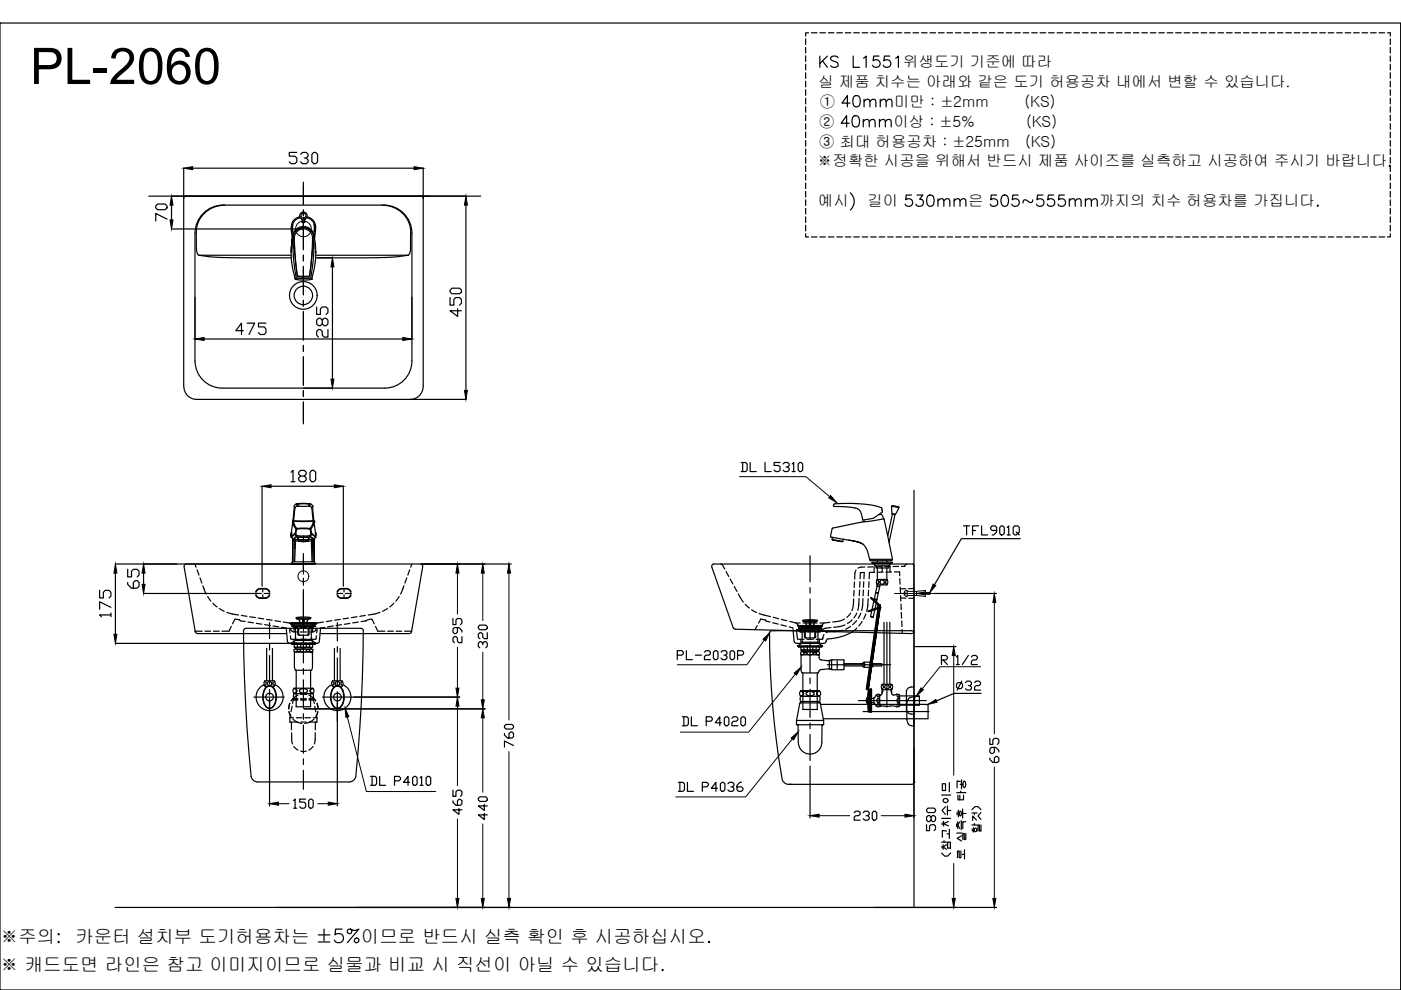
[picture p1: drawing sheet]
<svg xmlns="http://www.w3.org/2000/svg" width="297mm" height="210mm" viewBox="0 0 297 210" stroke-linecap="round" stroke-linejoin="round" font-family="sans-serif">
<!-- layer: 0 -->
<g fill="none" stroke="#000" stroke-width=".25">
<path d="M157.1 98.1h1l.3 .3v1.3l-.3 .3h-1M157.5 98.1v1.9M159 98.1v1.9h1.3M162.2 98.1v1.9h1.3M165.4 98.1h-1.3v.6h1l.3 .3v.7l-.3 .3h-.7l-.3-.3M166 98.4l.3-.3h.7l.3 .3v.3l-.3 .3h-.3M167 99l.3 .3v.4l-.3 .3h-.7l-.3-.3M168 98.4l.3-.3v1.9M168 100h.6M169.2 98.4l.3-.3h.4l.3 .3v1.3l-.3 .3h-.4l-.3-.3zM89.4 119.6h19M193.8 104v88.4"/>
<path d="M62.4 136.5h.7M62.4 136.4h.7M63.7 136.5h1.2M63.7 136.4h1.2M65.5 136.5h.8M65.5 136.4h.8M66.3 132.9v.1M87.3 133.8l-.1 .2M168.4 136l.2 .3 .3 .1M175.2 136l-.1 .2-.4 .2M187 120.2v1.1M193.9 137.1h8.8"/>
<path d="M198.1 125.8h13.2M57.1 147.9v23M61.6 151.5l-.1 .7M61.7 153.1h1.5M61.8 155.4a4.2 4.2 0 0 0 .2 2.3M61.9 149.7l-.2 1.2M62.2 148.4h.9M62.2 148.4l-.2 .7M62.2 152.2h-.8v.9l.4 .1v1.5M62.3 158.3l.9 .7M62.3 147.1v1.1h.8M62.8 152.2h1.2"/>
<path d="M63.1 148.2h-.6l-.3 .2M63.7 148.2h1.2M63.7 148.4h1.2M63.8 159.3h1.1M63.8 153.1h1.1M64.5 150.3h38.3M64.6 152.2h1.2M65.5 148.2h.7l.3 .2M65.5 148.4h1M65.6 153.1h1.4M66.3 147.1l.2 .4-.2 .7h-.8M66.4 158.3l-.9 .7"/>
<path d="M66.4 152.2h.8M66.5 148.4l.1 .8M66.7 149.7l.3 1.2M66.8 155.4l-.1 2.3M67.1 151.5l.1 1.6-.3 .1-.1 1.6M71.5 147.9v23M75 147.8h22.5M168.9 152.8h5.7M169.1 153.6l.1 .2M169.2 153.8l.1 3.6a2.49 2.49 0 0 0 2.5 2.5 2.49 2.49 0 0 0 2.4-2.5l.1-3.5M169.7 147.6l-.1 .6 .1 .5M169.9 148.8l-.3 .2"/>
<path d="M173.6 148.8l.3 .2M173.8 147.6l.1 .6-.1 .5h-4.1M173.9 149h-4.3l-.7 3.8v.9M173.9 149l.7 3.8v.9h-5.7M174.4 153.6l-.1 .2M202.3 147l-3.8 1.6M171.7 162.4v11M196.4 174.9v1.2h.7v-.9l.3-.3h.6l.4 .3v.6l-.4 .3M196.4 171.7l.4-.4h1.2l.4 .4v.3l-.4 .3h-1.2l-.4-.3zM197.4 173.2l.3-.3h.3l.4 .3v.7l-.4 .3h-.3l-.3-.3v-.7l-.3-.3h-.3l-.4 .3v.7l.4 .3h.3l.3-.3M199.6 178.6h1.2M199.6 173.5h1.9"/>
<path d="M199.6 168.6h1.9M199.7 179.4v.4M199.7 174.4v.5M199.8 166.2h.7v1.4h-.7zM200 179.1v1M200 174.2v.9M200.1 169.4l.4-.1 .4 .1 .1 .3-.1 .3-.4 .2-.4-.2-.2-.3zM200.2 178.2v.4M200.4 171l-.7 .8 .7 .8M200.7 179.1l-.7 .5 .7 .5M200.7 176.2l-.9-.1v1.4M200.8 176.8h.5"/>
<path d="M200.9 170.9v1.9M200.9 171.8h.7M200.9 178.6h.6v1.2h-.6zM201.1 174.2l-1.1 .4 1.1 .5M201.3 165.9v2M201.3 175.8v2M202.8 174.7v.5M202.9 176.6h1.1M202.9 168.1h1.9M202.9 172.2v.6M203.1 174.2v1.5M203.1 168.6v1h1.2v-1"/>
<path d="M203.2 171.8v1.4M203.5 172.1l.1-.1a.66 .66 0 0 1 0 1l-.2-.5zM203.5 174.2l-.4 .8 .4 .7M203.5 168.6v1M203.6 165.7l-.7-.1v1.4M203.6 166.3h.3M203.7 167.7v.4M203.8 174v1.9M203.9 165.3v2M203.9 177.2l-1 .6 1 .5M204.1 172.5h.7M204.1 171.5v2"/>
<path d="M204.2 165.8l.2-.2a.97 .97 0 0 1 0 1.4l-.2-.2-.1-.5zM204.8 176.7v1.3h-.4v-1.3h-.3v1.3M204.8 174.2h-.7v1.5M206.1 171.7l.6-.7h.6l.7 .7M206.1 174.9h1.1M206.1 172.4h1.1M206.1 175.8v.4M206.4 175.5v.9M206.6 172.4v.4M206.6 174.6v.3M206.6 175.7h.4v.5l-.2 .2-.3-.4zM207 173.9l-.8-.9v1"/>
<path d="M208 172.3l-.7 .7 .7 .7M208 174.9v1.3h-.3v-1.3h-.4v1.3M24.4 192.4h186.9M199.6 180.9l.7 .6h.6l.6-.6M203.7 180.4v1.5h-.3v-1.5h-.4v1.5M204 181.2h.5M204.5 180.2v1.9"/>
</g>
<!-- layer: 1 -->
<path d="M64 46.9a1.66 1.66 0 0 1 1.9 2.2 1.66 1.66 0 0 1-2.8 .6 1.66 1.66 0 0 1 .8-2.8h.7M189.7 125.8h8.2M191.7 125.6h.2v.5h-.2l.1 .2 .5 .2M192.3 125.4h2M192.3 126.3h2M192.3 125.2v1.3M192.3 125.1l-.5 .2-.1 .3M194.3 125.4v.9M194.3 125.4l1.9-.2v.3l-1.9 .3 1.9 .3v.4l-1.9-.2M195.3 125.6h1.8v.4h-1.7" fill="none" stroke="#000" stroke-width=".21"/>
<!-- layer: 7 -->
<g fill="none" stroke="#000" stroke-width=".25">
<path d="M61.7 53.5l.3 2.9 .5 2.6M61.7 53.4l.4-3.5-.4 3.5M62.1 49.9h.1M62.1 47.6l-.2 .8 .2 .8M62.2 50.3v1.9l.1 .4M62.3 52.6l.7 5.8M62.3 52.6h.1M62.5 59.1l.2 .1M62.5 59v.1M62.7 59.2l1.6 .2 1.6-.2M62.7 48.7a2.22 2.22 0 0 1 2.4-.5 2.22 2.22 0 0 1 1.4 1.9 37.3 37.3 0 0 1-.7 8.8h-3a31.9 31.9 0 0 1-.5-9.4zM62.7 59.2h.1"/>
<path d="M62.8 49a2.03 2.03 0 0 1 3.1 0M63 49.1a1.93 1.93 0 0 1 2.1-.4 1.93 1.93 0 0 1 1.2 1.7l-.2 4-.5 4.1h-2.5a45.7 45.7 0 0 1-.6-8.5zM63 58.4v.1M63 58.5l.2 .2h.6h1.7M63 58.5h.1M63.3 46.2l.3-.1a2.01 2.01 0 0 0-1.6 2.4l.1 1.4M63.6 45.9a2.38 2.38 0 0 0-1.8 3l.2 1.5M64.1 48.3a2.16 2.16 0 0 0-2 2M64.1 46.9v.2l.2 .1 .3-.1v-.2M64.1 46.5v.6M64.3 46.5l.4-.1zM64.6 48.3a2.27 2.27 0 0 1 1.9 2.9l-.1 1.4"/>
<path d="M64.6 46.5v.6M64.7 46.4a.78 .78 0 0 0 .1-1.2 .78 .78 0 0 0-1.2 .3 .78 .78 0 0 0 .7 1M65.1 45.9a2.53 2.53 0 0 1 1.7 3.5l-.1 1M65.3 46.2l-.3-.1a1.98 1.98 0 0 1 1.6 2.4v1.1M65.5 58.7h.1M66 59.2h.1M66.4 52.6l-.7 5.8-.2 .3M66.4 52.6h.1M66.6 47.6l.1 .8-.1 .8M66.6 49.9l.4 3.5M66.6 49.9h.1M66.6 49.8v.1"/>
<path d="M66.6 49.8v-.2v.3M67 53.4l-.3 3-.7 2.8M61.7 113.4h.1M61.7 119.5h5.2M61.8 113h.1M61.8 113.9h.1M61.8 113l-.1 .4 .1-.4M61.8 113.9l.3 .4M62 117.5v1.6v-1.6M62 116.8v.7zM62.1 115.4v.4v-.4M62.1 115.8l-.1 1z"/>
<path d="M62.1 115v.4v-.4M62.1 110.7l.1 .7M62.1 114.7v.3v-.3M62.1 114.3h.1M62.1 114.3v.4v-.4M62.1 110.7h.1M62.1 110.7l-.3 2.3M62.1 114.3l.2 .2M62.1 110.5h.1M62.1 110.5v.2M62.1 110.4h.2M62.1 110.4h.1"/>
<path d="M62.2 111.4h.1M62.2 111.4l.6 .8 .1-.2M62.3 110.4l.1 .9 .5 .7M62.3 110.4h4.1M62.3 119.6h.1M62.3 114.4h1M62.3 114.4h-.1M62.3 114.5h.1M62.4 114.5l.1 .2M62.4 110.4l1.9 .2 2-.2M62.4 114.5v.1M62.4 114.5v.2"/>
<path d="M62.4 114.7l-.1 4.4M62.4 114.7h.1M62.4 107.3v.1M62.4 107.4h.1M62.4 107.4l-.3 3M62.5 114.7v4.4M62.5 113.1l.1 .2M62.5 113.1l-.7 .6-.1-.3 .1 .5M62.5 114.7l1 .1M62.7 113.1l.2-.9 1.4-.1 1.4 .1 .2 .9M62.7 113.1v.1M62.7 113.2l.3 .4 1.3 .1"/>
<path d="M62.8 112.2l-.3 .9M62.8 106.8l-.3 .2-.1 .3M62.9 113.7l-.8 .6M62.9 113.7l-.3-.4-.8 .6M62.9 113.7l.1 .1-.7 .6M62.9 112h2.8M63 113.8h2.7M63.1 107.3l-.4 .2-.2 .4-.2 2.5M63.1 107.3h.1M63.1 107.3h2.4M63.1 106.9h2.4M63.2 114.1h-.1a4.1 4.1 0 0 1 2.4-.1v.1"/>
<path d="M63.2 114v.3M63.3 114.7a3 3 0 0 0 2.1 0M63.3 114.4v-.2v.5M63.3 114.5l1-.1 1.1 .1M63.3 114.7a3 3 0 0 1 2-.1l.1 .1M63.4 114.7a2.56 2.56 0 0 1 1.9-.1v.1a2.45 2.45 0 0 1-1.9 0zM64.3 113.7v1.1M65.4 114.4v-.2v.5M65.5 114v.3M65.5 107.3h.1M65.6 107.3l.4 .2 .1 .4 .3 2.5M65.6 107.3h.1"/>
<path d="M65.7 113.8l.7 .6M65.7 112l.2 .2M65.8 113.7l.7 .6M65.8 113.7l-.1 .1M65.8 106.8l-1.5-.1-1.5 .1 .3 .1-.1 .1 .1 .3M65.8 106.8l-.3 .1 .1 .3-.1 .1M65.8 106.8l.3 .2 .2 .3M65.9 112.2l.2 .9M65.9 113.2l-.3 .4-1.3 .1M65.9 113.1v.1M66.1 113.3l-.3 .4M66.1 113.3l.8 .6"/>
<path d="M66.1 114.7v4.4M66.1 113.1v.2M66.1 113.1l.8 .6v-.3v.4l-.4 .5M66.1 114.7l-1 .1M66.2 114.6l-.1 .1M66.2 110.5h.1M66.3 107.4h.1M66.3 107.3v.1M66.3 107.4l.2 3M66.3 114.7l.1 4.4M66.3 114.7h.1M66.3 114.5h.1"/>
<path d="M66.3 114.5v.2M66.4 110.4l-.2 .9-.5 .7M66.4 114.4h.1M66.4 110.4h.1M66.4 114.4h-1M66.4 111.4l-.5 .8M66.4 111.4h.1M66.5 110.4h.1M66.5 110.4h-.1M66.5 114.3h.1M66.5 110.5h.1M66.5 110.5l.1 .2"/>
<path d="M66.5 114.3l-.2 .2M66.6 110.7l-.2 .7M66.6 114.7v.3v-.3M66.6 114.3h.1M66.6 114.3v.4v-.4M66.6 110.7h.1M66.6 110.7l.3 2.3M66.6 115.4v.4v-.4M66.6 116.1v.7zM66.6 115.8v.3v-.3M66.6 115v.4v-.4M66.6 116.8v.7z"/>
<path d="M66.6 119.1h-4.6l-.3 .4 4.9 .1M66.6 119.1v-1.6v1.6M66.6 119.1l.3 .5h-2.6M66.9 113.9h.1M66.9 113h.1M66.9 113v.4zM66.9 113.4h.1M176.4 114.4l2 .4M176.4 112.1l-.3 1.6 .4 .2M176.4 114.4l2.3 .4M176.7 114.5l1.7 .3M176.8 106.9v.5a13.7 13.7 0 0 1 5.2 .6l.5 .6 .4 1.7 2.3-.4 1.9-1.3-.2-.8"/>
<path d="M176.9 106.9a23.1 23.1 0 0 1 10 .8M178.4 114.8h.1M178.7 114.8h-.3M178.8 114.3l-2.3-.4-.1 .5M179.8 114.5l1.6 .3zM179.8 114.5l-1-.2-.1 .5M181.4 114.8l1.6 .6zM183.2 110.2v.4M184.5 118.6v.3h4.6v-.3M185.3 119.5l.2 .4 .2 .1v.4h2.6l.2-.4M185.6 120h2.9M186 118.9v.3"/>
<path d="M186.3 109.1l.6-.1 .4 1M187.5 110.1l-.1-.1-4.6 .7-6.4 1.4M188 118.9v.3M188.2 113.6l1 5h-4.8a5.2 5.2 0 0 0-1.4-3.2l.1 .1M188.7 119.8l-.2 .2M188.8 119.5l-.1 .3M189 107.3h.9l.7 .3zM189 107.3l.2 1.6M189.1 119.5l.1-.3h-4.3l.1 .3h4M189.1 108.9l.7 .2zM189.2 109l-1 4.6-.7-3.5M189.8 109.1l-1.3 5.9"/>
<path d="M190.4 107.5h.1M190.6 107.6l-.8 1.4M64.3 133h.1M184.4 129.5l-.4 .2 .8-.2M184.4 129.5l-.4 .2M184.6 130.7l.4 .2 .1-.1M184.6 130.7l.8-3.6 .5 .1-.8 3.6M184.6 130.7l.5 .1M184.7 126.7l.6 .5M184.7 126.7l.2 .4zM184.9 127.1l1.3 1.3M184.9 127l1.3 1.2"/>
<path d="M185 129.3h.1M185.4 127v.1M185.4 127.4l.5 .4M185.4 127.4h.1M185.5 129.2h.1M185.6 129.2l-.6 .1M185.7 125.7l.5 .1-.3 1.3-.5-.1zM185.7 125.6v.1M185.8 127.7v.1M185.8 127.6l.7 .6M185.9 127.8h.1M185.9 127.1v.1"/>
<path d="M185.9 124.3l.6 .1-.3 1.3-.5-.1zM186 123h.1M186 120.4v2.5M186 124h2M186 124.2v.1M186 122.8a.96 .96 0 0 0 0 1.2l-.1 .2 .6 .1 .1-.3M186 123l.3 .2M186 123.9h.1M186.1 128.8l-1.7 .6M186.1 128.9l-1.7 .6M186.1 129.1l-.6 .2M186.2 128.8h-.1"/>
<path d="M186.2 128.7v.1M186.2 128.8l-2.5 17.4M186.2 128.4h.1M186.2 128.4l-.1 .3 .2 .1 .1-.4M186.2 125.7v.1M186.2 128.2v.1M186.2 128.3l.1 .1M186.2 128.4v.4M186.3 128.2l.3 .1M186.3 128.2l.1 .2M186.3 128.2h.1M186.3 128.2l-.1 .1"/>
<path d="M186.3 123.6l-.3 .3M186.3 123.2v.4M186.4 128.4l-2.6 17.8M186.5 128.4v.2M186.5 124.3v.1M186.5 128.6l.1 .3M186.5 128.6l-2.6 17.6M186.6 128.5v.4M186.6 128.9l-2.5 17.4 2.5-17.4M186.6 128.8l.1-.3-.1 .3M186.6 128.9h.1M186.6 128.3h.1"/>
<path d="M186.6 128.3l.1 .2-.3-.1M188 120.4v2.5h-2M188 122.8a.96 .96 0 0 1 0 1.2M188.1 123a.48 .48 0 0 0-.4 .4 .48 .48 0 0 0 .4 .5"/>
<circle cx="64.3" cy="45.7" r=".53"/>
<circle cx="187" cy="123.4" r=".48"/>
</g>
<!-- layer: 3 -->
<g fill="none" stroke="#000" stroke-width=".25">
<path d="M170.8 8.2v1.2M170.8 10v1.2M170.8 11.8v1.2M170.8 13.6v1.2M170.8 15.4v1.2M170.8 17.2v1.2M170.8 19v1.2M171.4 7h-.6v.7M172 7h1.2M173.8 7h1.2M175.6 7h1.2M177.4 7h1.2"/>
<path d="M179.2 7h1.2M181 7h1.2M182.8 7h1.2M184.6 7h1.2M186.4 7h1.2M188.2 7h1.2M190 7h1.2M191.8 7h1.2M193.6 7h1.2M195.4 7h1.2M197.2 7h1.2M199 7h1.2"/>
<path d="M200.8 7h1.2M202.6 7h1.2M204.4 7h1.1M206.1 7h1.2M207.9 7h1.2M209.7 7h1.2M211.5 7h1.2M213.3 7h1.2M215.1 7h1.2M216.9 7h1.2M218.7 7h1.2M220.5 7h1.2"/>
<path d="M222.3 7h1.2M224.1 7h1.2M225.9 7h1.2M227.7 7h1.2M229.5 7h1.2M231.3 7h1.2M233.1 7h1.2M234.9 7h1.2M236.7 7h1.2M238.5 7h1.2M240.3 7h1.2M242.1 7h1.2"/>
<path d="M243.9 7h1.2M245.7 7h1.2M247.5 7h1.2M249.3 7h1.2M251.1 7h1.2M252.9 7h1.2M254.7 7h1.1M256.5 7h1.1M258.3 7h1.1M260 7h1.2M261.8 7h1.2M263.6 7h1.2"/>
<path d="M265.4 7h1.2M267.2 7h1.2M269 7h1.2M270.8 7h1.2M272.6 7h1.2M274.4 7h1.2M276.2 7h1.2M278 7h1.2M279.8 7h1.2M281.6 7h1.2M283.4 7h1.2M285.2 7h1.2"/>
<path d="M287 7h1.2M288.8 7h1.2M290.6 7h1.2M292.4 7h1.2M294.2 7h.6v.7M294.8 8.2v1.2M294.8 10v1.2M294.8 11.8v1.2M294.8 13.6v1.2M294.8 15.4v1.2M294.8 17.2v1.2M294.8 19v1.2"/>
<path d="M38.9 35.6v46.2M40.9 35.7h46.9M89.7 35.6v46.2M170.8 20.8v1.2M170.8 22.6v1.2M170.8 24.4v1.2M170.8 26.2v1.2M170.8 28v1.2M170.8 29.8v1.2M170.8 31.6v1.2M170.8 33.4v1.2M170.8 35.2v1.2"/>
<path d="M170.8 37v1.2M170.8 38.8v1.2M294.8 20.8v1.2M294.8 22.6v1.2M294.8 24.4v1.2M294.8 26.2v1.2M294.8 28v1.2M294.8 29.8v1.2M294.8 31.6v1.2M294.8 33.4v1.2M294.8 35.2v1.2M294.8 37v1.2"/>
<path d="M294.8 38.8v1.2M36.3 48.5h28M37.5 41.6h61.3M39.4 41.6h-.2l-.3 .4M41.7 52.7a1.49 1.49 0 0 0 .4 1.4M42.1 54.1l2.4 .4 2.7 .1 14.5 .1M42.1 54.1h19.6M47.7 43.5a5.9 5.9 0 0 0-6.1 5.7v3.5M67 54.1h19.5l-2.4 .4-2.7 .1-14.5 .1M67.4 54.7h3.1M70.5 56.6v23.8M81 43.5a5.9 5.9 0 0 1 6.1 5.7"/>
<path d="M81.4 43.5h-34.1a5.9 5.9 0 0 0-5.9 5.9l-.1 27.2a5.8 5.8 0 0 0 5.8 5.7h34.5a5.7 5.7 0 0 0 5.7-5.8v-27.1a5.9 5.9 0 0 0-5.9-5.9M87.1 49.2l-.1 3.5a1.49 1.49 0 0 1-.5 1.4M89.2 41.6h.3l.2 .4M98.8 43.5v39.3M170.8 49.6v.6h.6M170.8 40.6v1.2M170.8 42.4v1.2M170.8 44.2v1.2M170.8 46v1.2M170.8 47.8v1.2M172 50.2h1.2M173.8 50.2h1.2"/>
<path d="M175.6 50.2h1.2M177.4 50.2h1.2M179.2 50.2h1.2M181 50.2h1.2M182.8 50.2h1.2M184.6 50.2h1.2M186.4 50.2h1.2M188.2 50.2h1.2M190 50.2h1.2M191.8 50.2h1.2M193.6 50.2h1.2M195.4 50.2h1.2"/>
<path d="M197.2 50.2h1.2M199 50.2h1.2M200.8 50.2h1.2M202.6 50.2h1.2M204.4 50.2h1.1M206.1 50.2h1.2M207.9 50.2h1.2M209.7 50.2h1.2M211.5 50.2h1.2M213.3 50.2h1.2M215.1 50.2h1.2M216.9 50.2h1.2"/>
<path d="M218.7 50.2h1.2M220.5 50.2h1.2M222.3 50.2h1.2M224.1 50.2h1.2M225.9 50.2h1.2M227.7 50.2h1.2M229.5 50.2h1.2M231.3 50.2h1.2M233.1 50.2h1.2M234.9 50.2h1.2M236.7 50.2h1.2M238.5 50.2h1.2"/>
<path d="M240.3 50.2h1.2M242.1 50.2h1.2M243.9 50.2h1.2M245.7 50.2h1.2M247.5 50.2h1.2M249.3 50.2h1.2M251.1 50.2h1.2M252.9 50.2h1.2M254.7 50.2h1.1M256.5 50.2h1.1M258.3 50.2h1.1M260 50.2h1.2"/>
<path d="M261.8 50.2h1.2M263.6 50.2h1.2M265.4 50.2h1.2M267.2 50.2h1.2M269 50.2h1.2M270.8 50.2h1.2M272.6 50.2h1.2M274.4 50.2h1.2M276.2 50.2h1.2M278 50.2h1.2M279.8 50.2h1.2M281.6 50.2h1.2"/>
<path d="M283.4 50.2h1.2M285.2 50.2h1.2M287 50.2h1.2M288.8 50.2h1.2M290.6 50.2h1.2M292.4 50.2h1.2M294.8 49.6v.6h-.6M294.8 40.6v1.2M294.8 42.4v1.2M294.8 44.2v1.2M294.8 46v1.2M294.8 47.8v1.2"/>
<path d="M43.3 71.9h42.1M39 81.8a2.78 2.78 0 0 0 2.7 2.9h57.1M89.7 81.8a2.78 2.78 0 0 1-2.7 2.9M24.4 119.6h64.7a.48 .48 0 0 1 .5 .5l-2.3 13.7h-1.5M39.5 119.6a.48 .48 0 0 0-.5 .5M41.3 119.6l.3 .7M55.6 103.1v21.2M57.5 103.1h13.4M72.8 103.1v21.2M87.3 119.6l-.2 .7M152.8 119.6l.4 .2 .5 .9M192.3 119.6l-.3 .1-.2 .4h-.7"/>
<path d="M24.4 136.4h42.8M24.5 121.5v13M30.4 125.8h25M39 120.2l2.4 13.6M41.4 133.8l.1 .3 .4 .2h18.9M41.4 133.8h1.5M41.8 120.8l.4 1.1M42.4 122.5l.4 1.1M43 124.2l.7 1.8M43.5 133.8h1.2M44 126.5l.7 1M45.1 127.9l.9 .8"/>
<path d="M45.3 133.8h1.2M46.5 129l1 .6M48.1 129.8l2.5 .6M49 132.8l-.4 1h-1.5M51.2 130.5l1.2 .2M52 131.8l-2.2-.6-.5 1.1M52.6 131.9l1.1 .2M53 130.8l1.1 .2M54.2 126.1l.3 .5 .5 .3 1.6-.1 .4-.3 .2-.4M54.2 125.5l.3-.5 .7-.2h1.4l.3 .2 .3 .5M54.3 125.5l.3-.4 .6-.2h1.3l.6 .6M54.3 132.2l1.2 .1"/>
<path d="M54.7 131l1.2 .2M55.7 124.8v.7M55.7 126.1v.8M56 125.8h1.2M56.1 132.4l1.2 .2M56.5 131.3l1.2 .2M57.1 126.1l-.3 .4-.6 .3-1.3-.1-.6-.6M57.9 132.7l1.2 .2M58.3 131.6l1.2 .2M59.7 133l1 .2 .2 2.8 .3 .3 .2 .1M60 131.9l1.4 .2M61.4 132.1l1 1.1h.7"/>
<path d="M61.4 132.1h.8M61.6 134.8l.1 .7h1.3M61.7 136.4h5.3M61.7 136.4v.1M61.7 132.1h5.2M61.7 132.1l.3 .2M61.9 136.5v.1h4.8l.1-.1M61.9 132.4h4.9M61.9 132.3v.1M61.9 132.7v.1M61.9 132.8h.1M61.9 132.3h.1"/>
<path d="M61.9 132.9h4.8M61.9 132.3h4.8M62 132.7h4.7M62 132.6l-.1 .1M62.3 132.5v.1M62.4 133.2v.8h.6M62.4 134l-.6-.2-.2-.4-.2 .2 .1 .6M62.4 135.5v.9M62.4 133h.7M62.4 136.6l.1 .7h3.7l.1-.7M62.4 137.2h.7M62.5 138.3h3.4"/>
<path d="M62.5 138.3l-.1 3.2 .2 .6M62.7 132.9v2.9l-1 .6M62.7 135.5v.3M62.7 137.3v.3h3.3v-.3M62.7 135.6h3.3M62.7 135.8h3.3M62.8 131h3.1l-.1 .2h-2.9zM62.8 132.1h1.2M63 137.7h.7v.4h-.7zM63 137.7l-.5-.1-.1 .1-.1 .4 .4 .2 .3-.2M63.1 136.6v.6h.7M63.1 133.5v.9"/>
<path d="M63.1 131.2l1.1 .1M63.1 131.2l.4 .5M63.3 133.5v.9M63.3 134.4l.3 .3M63.4 133.2h1.9M63.4 133.2l-.2 .3M63.5 131.7v.2l-.2 .1M63.6 133.2l-.3 .3M63.6 134h1.4M63.6 135.5h1.4M63.7 138.1l.6 .2M63.7 133h1.2"/>
<path d="M63.7 133.2h1.2M63.8 136.6v.6M63.8 137.2h1.1M64.2 131.3h.3M64.2 131.3v.7M64.3 131.2l-.1 .7M64.3 137.6l-.6 .1M64.4 137.6l.6 .1M64.4 131.2v.7M64.4 131.9h-.2l.1 .1M64.4 131.9v.1M64.5 131.3v.7"/>
<path d="M64.6 132.1h1.2M64.9 136.6v.6M65 138.1l-.6 .2M65.1 133.2l.2 .3 .1 .9-.3 .3M65.1 131.7v.2l.2 .1M65.3 133.2l.2 .3v1.1l-2.1 .1-.2-.3M65.4 131.3l-.3 .4M65.5 131.2l-.1 .1M65.5 131.2l-1 .1M65.5 133h.8M65.5 133.2h.8M65.6 136.6v.6h-.7"/>
<path d="M65.6 137.2h.7M65.7 137.7h-.7v.4h.7M65.7 137.7v.4M65.7 137.7l.3-.1 .3 .1M65.7 138.1l.3 .2 .3-.2M65.8 130.9l-1.8-.1-1.2 .2M65.8 130.9l.1 .1M66 132.9v2.9M66 135.5l-.1 .3M66 135.8l1 .6M66 138.3h.1M66.2 138.3l.1 3.2-.2 .6h-3.5"/>
<path d="M66.3 133.2v.8h-.7M66.3 134l.4-.1 .4-.5 .1 .2-.1 .6M66.3 135.5v.9M66.3 137.7v.4M66.4 132.5v.1M66.4 132.1h.8M66.7 132.6l.1 .1M66.7 132.8h.1M66.7 132.3h.1M66.8 132.3v.1M66.8 132.7v.1M66.9 132.1l-.2 .2"/>
<path d="M66.9 132.1h.1M66.9 132.1h-5.2M67 136.4v.1M67.1 134.8l-.1 .7h-1.4M67.2 132.1l-.9 1.1M67.7 136v.2l-.4 .2M68.6 131.9l-1.4 .2M68.9 133l-.9 .2-.3 2.8M70.4 131.6l-1.2 .2M70.7 132.7l-1.2 .2M71.4 125.8h1.2M71.5 125.5l.4-.6 .6-.1h1.3l.6 .7"/>
<path d="M71.5 126.1l.3 .5 .5 .3 1.5-.1 .5-.3 .1-.4M71.6 125.5l.2-.4 .7-.2h1.3l.5 .6M72.1 131.3l-1.1 .2M72.4 132.5l-1.2 .1M72.9 124.8v.7M72.9 126.1v.8M73.2 125.8h1.3M73.9 131l-1.2 .2M74.2 132.2l-1.2 .2M74.3 126.1l-.4 .5-.5 .2-1.3-.1-.5-.6M75.7 130.8l-1.2 .2M76 131.9l-1.2 .2"/>
<path d="M76.6 131.8l2.2-.6 .5 1.1M77.5 130.5l-1.2 .2M77.7 131.6h.1M79.6 132.8l.5 1h1.5M80.6 129.8l-2.5 .6M82.1 129l-1 .6M82.2 133.8h1.2M83.5 127.9l-.9 .8M84 133.8h1.2M84.6 126.5l-.7 1M85.6 124.2l-.7 1.8M86.3 122.5l-.4 1.1"/>
<path d="M86.9 120.8l-.4 1.1M87.3 133.9l-.5 .4h-18.9M153.9 121.2l.6 1M154.8 122.8l.6 1M155.7 124.3l.6 1.1M155.9 133.4l-.5-.3-4.5-12.9v-.3l.3-.3h42.3l.3 .1v14.2l-.3 .4-37.6-.9M156.5 125.9l1.1 1.7M158 128.1l.9 .8M159.4 129.3l1 .6M160.5 132.6l-.4 .9M161 130.1l2.4 .6M163.3 131.9l-.8-.2-.3-.3-.9-.2-.5 .9"/>
<path d="M163.8 132l1.2 .3M163.9 130.9l1.2 .3M165.6 132.5l1.1 .3M165.7 131.3l1.1 .3M167.3 132.9l.8 .2M167.4 131.8l1.4 .3M168.2 133.7l.2 2.3M168.8 132.1l1 1.1h.8M168.8 132.1h.9M168.8 136.4h5.9M168.9 133.7l.2 1.8h1.4M168.9 133.6l.1-.2 .4 .5 .4 .1"/>
<path d="M169.1 136.9h5.3M169.2 132.7l.2 .2h4.8M169.2 132.7h5.1M169.2 132.6v.1M169.2 132.6h5.1M169.2 132.6h.1M169.3 137.1h4.9M169.3 137v.2M169.3 132.9l.1 .1M169.3 133.3v.1M169.4 132.9h.1M169.4 133.4h.1"/>
<path d="M169.4 133.4h4.8M169.4 133.2h4.7M169.4 133.2l-.1 .1M169.7 133v.2M169.8 138.3v.4M169.8 138.3l.3-.2 .3 .2M169.8 138.7l.3 .1 .3-.1M169.8 133.2v.8M169.8 135.5v.9M169.8 134h.7M169.8 137.8h3.9M169.8 137.2v.6"/>
<path d="M169.8 137.8h.7M169.9 138.8h3.7M169.9 138.8l-.1 3.2 .2 .7M170.1 136.1v.3M170.1 136.4h3.3M170.1 137.9v.3h3.3v-.3M170.1 133.4v3M170.1 136.2h3.3M170.1 136.4l-1 .5M170.2 131.6l1.6-.2 1.5 .2M170.3 132.1h1.1M170.4 138.3h.7v.4h-.7z"/>
<path d="M170.5 137.2v.6M170.6 133.9h2.3v1.3h-2.3zM170.7 131.9l.3 .4M170.9 132.5l-.1 .1M171 132.2l-.1 .3M171 133.8l-.3 .2v1l.3 .2M171.1 134h1.3M171.1 135.5h1.3M171.1 138.7l.6 .1M171.2 133.2h1.2M171.2 137.2v.6h-.7M171.2 137.8h1.1"/>
<path d="M171.6 131.9l-1-.1 .1 .1M171.6 131.9l1.4-.1-.5 .5 .1 .2M171.6 131.9v.7M171.7 132.6v-.2h.1v.2M171.7 131.8v.6M171.7 138.2l-.6 .1M171.8 138.2l.6 .1M171.8 131.8v.6M171.8 133v.2M171.9 131.9v.7M172.1 132.1h1.1M172.3 137.2v.6h.7"/>
<path d="M172.4 138.3h.7v.4h-.7zM172.4 138.7l-.6 .1M172.5 133.8l.3 .2M172.6 132.5l.1 .1M172.8 134v1M172.8 135l-.3 .2M173 133.2h.7v.8h-.7M173 137.2v.6M173 137.8h.7M173.1 138.3l.3-.2 .4 .2M173.1 138.7l.3 .1 .4-.1M173.3 131.6l-.1 .2h-2.9l-.1-.2h3.1"/>
<path d="M173.4 138.8h.1M173.4 136.4l1 .5h-5.3M173.4 136.1v.3M173.4 133.4v3M173.6 138.8l.3 1 1.7 .3M173.7 137.2v.6M173.7 135.5v.9M173.7 138.3v.4M173.8 133v.2M174.1 133.2l.1 .2M174.2 132.9h.1M174.2 133.4h.1"/>
<path d="M174.2 132.9l-.1 .1h-4.7M174.2 137v.2M174.3 132.6h.1M174.3 132.7l-.2 .2M174.3 132.6v.1M174.7 134.5l-.3 1h-1.4M174.7 132.1l-1 .9M175 133.2l-1.3 .8M175.2 135.9v.1M175.6 133.9h1.6M175.8 133.9l-.7 .2M176 131.9l-2.2 .2"/>
<path d="M176 140v.1M176 140l-.4 .1M176.1 133.1l-1.2 .1M176.3 140l2.6-.1v2l-2.6 .1v-2h-.3M178.7 133.6l-1.2 .3M179 131.2a4.8 4.8 0 0 1-2.4 .7M179.2 132.5l-1.2 .4-1.3 .1M180.3 132.8l-1 .6M180.3 130l-.8 .9M180.6 131.5l-.9 .7M181 127l-.1 1.7-.3 .8M181.1 125.2l-.1 1.2"/>
<path d="M181.2 123.4l-.1 1.2M181.5 120.9a2.68 2.68 0 0 0-.3 1.9M181.6 131.6l-.8 .9M181.7 130l-.7 1M181.7 133.2a10.4 10.4 0 0 1-6.3 2.3l-.2 .4M182.1 126.9l-.2 2.5M182.2 125.1v1.2M182.3 123.3v1.2M182.4 122.7v-1.3h.8v1.3M182.5 130l-.6 1.1M182.8 131.8l-.7 .9M183 126.9l-.3 2.5"/>
<path d="M183 125.1v1.2M183.1 123.3v1.2M183.4 120.2l-1 .1-.5 .2M183.6 130.2l-.5 1.1M184.1 126.9l-.4 2.7M184.1 125.1v1.2M184.2 123.3v1.2M185.1 120.2h-1.1M185.3 120.2v1.1M185.4 121.3l-1.1 .1v1.3M186.9 120.2h-1.1M187.2 121.3h-1.2"/>
<path d="M188.7 120.1v1.2M188.7 120.1l-1.1 .1M189 121.3h-1.2M189.6 121.3h1.1l.1 .8M190.5 120.1h-1.2M190.8 122.7v1.2M190.9 124.5v1.2M190.9 126.3l.1 1.2M191 126.8h1.1M191 128.1l.1 1.2M191.1 129.9l.1 1.2M191.2 131.6v1.3"/>
<path d="M191.3 133.4v.9M192 124.8l-1.1 .1M192.7 126.8l1.1 .1M193.8 124.8h-1.2M62.8 142.1v7.8h3v-7.8M170 142.7h3.5M170.2 142.7v7.7h3.1v-7.7M174.1 142l-.4 .1-.2 .6M175.4 140.9h13.4M175.6 141.8l-1.6 .2M175.6 141.8l.4 .1M175.8 140.1v1.7h.5"/>
<path d="M175.8 140.1h.5M176 141.8v.1M176 141.9h.3M177.5 140.1v1.7M178.9 141.2h4.3M178.9 140.7h4.4M183.2 141.2h.1M183.2 140.7h.1M183.3 140.7h.1M183.3 140.7v.5M184.6 141.1l.1-.4 2.2 .1v.4l-2.3-.1M184.7 140.7h-.1"/>
<path d="M184.7 141.2h.1M184.7 140.7h.1M184.8 141.2h-.1M184.8 141.2h.1M185.1 140.7a.62 .62 0 0 0-.8-.3h-1l-.5 .3M185.1 141.2l-.1 .1a2.21 2.21 0 0 1-1.7 .2l-.5-.3M12.3 198.1l.1-.2 .2 .2-.2 .1zM12.3 199.7l.1-.1 .2 .1-.2 .2zM67.5 198.2h2.4M67.5 199.7h2.4M68.7 197v2.4M72.5 197h-1.3l-.2 1.2a1.01 1.01 0 0 1 1.6 0 1.01 1.01 0 0 1-.2 1.5 1.01 1.01 0 0 1-1.5-.4"/>
<path d="M74.3 197l.3 .3a.53 .53 0 0 1-.1 .5 .53 .53 0 0 1-.6 .1l-.3-.2a.56 .56 0 0 1 .3-.7 .56 .56 0 0 1 .7 .1 1.41 1.41 0 0 0 1.5-.1l-2.5 2.9M150.2 199.7l.1-.1 .2 .1-.2 .2z"/>
<circle cx="64.3" cy="62.6" r="2.93"/>
<circle cx="64.3" cy="62.6" r="1.96"/>
<circle cx="75.6" cy="199.4" r=".5"/>
</g>
<!-- layer: 4 -->
<g fill="none" stroke="#000" stroke-width=".25">
<path d="M61.3 150.9l.4 1.1M61.3 150.9l.3 .8M61.4 149.1l-.2 1.2M62.1 152.4l.7 .6 1.2 .4M62.3 148l-.6 .6M62.3 146h.2M62.4 145.9h3.9l.3 .6-.3 .6h-3.9M62.4 145.9l-.3 .6 .3 .6h3.9M62.5 146.9l-.2 .1M62.5 146l.2 .1M62.7 146.1a.37 .37 0 0 1 .3 .4 .37 .37 0 0 1-.3 .3M62.7 146.8l-.2 .1"/>
<path d="M63.2 147.4l-.8 .5-.7 .7M63.7 146.1l-.2 .4 .2 .3M63.7 147.2h1.2M63.7 146.8l.3 .1M64 146h.2a.6 .6 0 0 1 .7 .1 .6 .6 0 0 1 .1 .7l-.3 .1h-.7M64 146l-.3 .1M65.5 147.4l.8 .5 .6 .7M66 146.8l.2 .1M66 146.1a.36 .36 0 0 0-.3 .4 .36 .36 0 0 0 .3 .3M66.2 146l-.2 .1M66.2 146.9l.2 .1M66.4 146h-.2"/>
<path d="M66.4 148l.5 .6M66.6 152.4l-.8 .6-1.2 .4M67.2 149.1l.2 1.2M67.4 150.9l-.4 1.1M67.4 150.9l-.3 .8M169.7 146.6h.2M169.8 146.5h1.9zM169.8 146.5l-.3 .5 .3 .6h3.9h-3.9M169.9 146.6l.2 .1M170.1 146.7l.3 .3-.1 .2M170.3 147.2l-.6 .3M171 147.2l.4 .3"/>
<path d="M171.4 147.5h.7M171.7 146.5h2zM172.6 146.9a1.07 1.07 0 0 0-1.7 .1l.1 .2M172.6 147.2l-.5 .3M172.6 146.9v.3M173.2 146.9v.3M173.2 147.2l.6 .3M173.4 146.7l-.2 .2M173.6 146.6l-.2 .1M173.7 146.5l.3 .5-.3 .6M173.8 146.6h-.2M174 149.3h20.2"/>
<path d="M174.5 152.4h19.7M183 150.9h14M192.3 149.2v3.3M192.3 152.5l.3 1M192.6 153.5l.2 .3 1 .2M192.6 148.2l-.3 1M193.8 147.7l-.8 .2-.4 .3M194.3 149.3h2.5v3.1h-2.5"/>
</g>
<!-- layer: 6 -->
<g fill="none" stroke="#000" stroke-width=".25">
<path d="M56.5 137.5v6.8M57.8 137.5v6.8M70.9 137.5v6.8M72.1 137.5v6.8M187.4 132v13.1M188 131.9v18M188.7 131.9v13.2M56 145.2a2.87 2.87 0 0 0-1.1 4.4 2.87 2.87 0 0 0 4.5 0 2.87 2.87 0 0 0-1.1-4.4M56.1 144.5a.42 .42 0 0 1 .3 .4 .42 .42 0 0 1-.4 .4M56.4 145.8a1.06 1.06 0 0 1 1.2-.3 1.06 1.06 0 0 1 .7 1 2.8 2.8 0 0 1-.9 3.6 1.14 1.14 0 0 1-1.4-1 3.5 3.5 0 0 1 .4-3.3zM56.4 145.7a1.2 1.2 0 0 1 1.3-.2 1.2 1.2 0 0 1 .7 1.1 3.2 3.2 0 0 1-.9 3.5 1.54 1.54 0 0 1-1.7-1.7 3.4 3.4 0 0 1 .6-2.7zM56.7 145.5h-.5a.96 .96 0 0 1 0-1.1l1.9-.1a.93 .93 0 0 1 .1 1.2h-.6"/>
<path d="M58.2 144.5a.42 .42 0 0 0-.3 .4 .42 .42 0 0 0 .4 .4M70.4 145.2a2.87 2.87 0 0 0-1.1 4.4 2.87 2.87 0 0 0 4.5 0 2.87 2.87 0 0 0-1.1-4.4M70.4 144.5a.42 .42 0 0 1 .4 .4 .42 .42 0 0 1-.4 .4M70.8 145.8a1.08 1.08 0 0 1 1.1-.2 1.08 1.08 0 0 1 .7 .9 2.97 2.97 0 0 1-.8 3.6 1.33 1.33 0 0 1-1.5-1.4l-.1-1.4 .2-.8zM70.8 145.7a1.2 1.2 0 0 1 1.3-.2 1.2 1.2 0 0 1 .7 1.1 3.2 3.2 0 0 1-.9 3.5 1.54 1.54 0 0 1-1.8-1.7 3.4 3.4 0 0 1 .7-2.7zM71 145.5h-.5a.96 .96 0 0 1 0-1.1l2-.1a.93 .93 0 0 1 0 1.2h-.5M72.6 144.5a.42 .42 0 0 0-.3 .4 .42 .42 0 0 0 .3 .4M182 148.5h14.4M184 147.7l-.3 .8 .3 .8M184.1 150.8l.6 .1M184.1 150.8l-.2-2.3 .2-2.3v4.6M184.3 146.2v4.7"/>
<path d="M184.3 146.1l-.2 .1M184.3 146.1v4.8M184.3 150.9h.3M184.3 149.1h.3M184.3 149h.3M184.3 148.9h.3M184.3 148.8h.3M184.3 148.7h.3M184.3 149.6h.3M184.3 149.5h.3M184.3 149.4h.3M184.3 149.3h.3"/>
<path d="M184.3 149.2h.3M184.3 149.7h.3M184.3 150.5h.3M184.3 150.4h.3M184.3 150.1h.3M184.3 150h.3M184.3 149.9h.3M184.3 149.8h.3M184.3 150.3h.3M184.3 150.2h.3M184.3 150.7h.3M184.3 150.6h.3"/>
<path d="M184.3 150.8h.3M184.3 147.9h.3M184.3 148h.3M184.3 148.1h.3M184.3 148.2h.3M184.3 148.3h.3M184.3 148.4h.3M184.3 148.5h.3M184.3 148.6h.3M184.3 147.6h.3M184.3 147.7h.3M184.3 147.8h.3"/>
<path d="M184.3 146.2h.3M184.3 146.3h.3M184.3 146.8h.3M184.3 146.4h.3M184.3 146.5h.3M184.3 146.6h.3M184.3 146.7h.3M184.3 147h.3M184.3 147.3h.3M184.3 147.1h.3M184.3 147.2h.3M184.3 147.4h.3"/>
<path d="M184.3 147.5h.3M184.6 146.1h.2v4.9h-.2zM184.7 146.1h-.4M184.8 149h.5M184.8 148.1h.5M185.3 148v1.1M185.3 149.1l.4 .4M185.7 149.5a.47 .47 0 0 0 .8 .2h.4M185.7 147.5l.4-.3 .4 .1v2.4M185.7 147.5l-.4 .5M185.9 149.8l.3-.5 .2 .5M186 148.1a.46 .46 0 0 1 .4 .4 .46 .46 0 0 1-.4 .5l-.1-.5z"/>
<path d="M186.4 147.2l-.2 .5-.3-.4M186.5 149.6h.1M186.5 147.4h.1M186.6 149.7h.1M186.6 147.4l-.1 .1M186.7 147.4l-.1 .1M187 145.2a.42 .42 0 0 1 .3 .4 .42 .42 0 0 1-.4 .5M187 146.6h.2l-.2 .2M187 146.2v1l-.4 .2M187 146.2h2v.8M187.2 146.2v.4M188.9 146.2v.4"/>
<path d="M189 146.6v.2M189 145.1h-1.9a.96 .96 0 0 0 0 1.1M189.1 145.1a.96 .96 0 0 1 0 1.1M189.1 147a.75 .75 0 0 0 1.2 .2l.4 .2v2.3v-.2l4.2-.1-1.1 .1M189.1 145.2a.42 .42 0 0 0-.3 .4 .42 .42 0 0 0 .4 .5M190.2 147.2l.2 .6 .2-.5M190.3 148.1a.44 .44 0 0 1 .3 .4 .44 .44 0 0 1-.3 .5l-.1-.5zM190.6 149.8l-.2-.6-.2 .7M190.7 149.7a.82 .82 0 0 1-1 0h-2.8M190.7 147.5l4.2 .2-1.1-.2M193.2 151.4h.6M193.8 145.7a1.2 1.2 0 0 0-1.6 1v3.7a1.05 1.05 0 0 0 1 1"/>
<path d="M193.9 147.5v2M194.9 147.7v1.7"/>
<circle cx="57.2" cy="147.8" r=".81"/>
<circle cx="57.2" cy="144.9" r=".47"/>
<circle cx="71.5" cy="144.9" r=".47"/>
<circle cx="71.5" cy="147.8" r=".81"/>
<circle cx="188.1" cy="145.6" r=".47"/>
</g>
<!-- layer: CENTER -->
<path d="M57.1 132v3.4M57.1 136.6v1.2M57.1 139v6M71.5 132v3.9M71.5 137.1v1.2M71.5 139.5v6M53.8 147.8h6.5M57.1 146.2v1.2M57.1 148.6v3.4M68.4 147.8h6.5M71.5 146.7v1.2M71.5 149v3.9" fill="none" stroke="#000" stroke-width=".25"/>
<!-- layer: 0 -->
<g fill="#000" stroke="#000" stroke-width=".21">
<path d="M176.1 105.1l1.3 1.4-1.7-.9zM97 119.6l.3 1.9h-.6zM102.4 119.6l.3 1.9h-.7zM107.9 119.6l.3 1.9h-.6zM161.8 135.5l1.4-1.4-.9 1.8zM210.8 125.8l.3 1.9h-.6zM73.2 150.2l.8 1.7-.7 .2zM96.7 145.9h.6l-.3 1.9zM97 147.8l.3 1.9h-.6zM102 148.4h.7l-.3 1.9zM102.4 150.3l.3 1.9h-.7zM167.7 156.5l1.5-1.3-.9 1.7z"/>
<path d="M168.4 142.7l1.4-1.3-.9 1.7zM195.3 145.9l.5 .4-1.5 1.2zM196.8 149.3l1.6-1 .2 .6zM57.1 170.4l2-.3v.6zM69.6 170.1l1.9 .3-1.9 .3zM171.7 172.9l2-.3v.7zM191.9 172.6l1.9 .3-1.9 .4zM96.7 190.5h.6l-.3 1.9zM102 190.5h.7l-.3 1.9zM107.6 190.5h.6l-.3 1.9zM201.9 190.5h.6l-.3 1.9zM210.5 190.5h.6l-.3 1.9z"/>
</g>
<g fill="none" stroke="#000" stroke-width=".21">
<path d="M156.8 101.1h14.1l5 4.2M97 121.5v8.7M97 137.2v8.7M102.4 121.5v10.1M102.4 138.3v10.1M107.9 121.5v31.1M162.1 135.7l-3.8 5.2h-14.7M202.2 139v25.4M210.8 127.7v27.9M73.6 152l4.1 15.8h14.7M97 149.7v16.9M102.4 152.2v15.8"/>
<path d="M107.9 159.4v31.1M168 156.7l-9.9 12.3h-14.8M168.6 142.9l-9.9 12.3h-14.4M207.9 141.4h-8.6l-3.8 4.7M59.1 170.4h2.2M67.4 170.4h2.2M97 173.6v16.9M102.4 174.7v15.8M173.7 172.9h6.4M186.8 172.9h5.1M210.8 162.6v27.9M202.2 183.1v7.4"/>
</g>
<!-- layer: 1 -->
<path d="M197.8 123.8l.6 .4-1.3 1.4z" fill="#000" stroke="#000" stroke-width=".21"/>
<path d="M31.5 41.6h70.4M64.3 50.2h.1M64.3 119.6h.1M216.3 114.2h-12.5l-5.7 9.8" fill="none" stroke="#000" stroke-width=".25"/>
<!-- layer: 5 -->
<path d="M0 4.9h297v205h-297z" fill="none" stroke="#000" stroke-width=".25"/>
<!-- layer: 3 -->
<path d="M38.9 35.7l2-.4v.7zM87.8 35.3l1.9 .4-1.9 .3zM70.5 54.7l.3 1.9h-.6zM98.8 41.6l.3 1.9h-.6zM41.3 71.9l2-.3v.6zM85.4 71.6l1.9 .3-1.9 .3zM70.2 80.4h.6l-.3 1.9zM98.5 82.8h.6l-.3 1.9zM55.6 103.1l1.9-.3v.6zM70.9 102.8l1.9 .3-1.9 .3zM24.2 134.5h.6l-.3 1.9z" fill="#000" stroke="#000" stroke-width=".21"/>
<g fill="none" stroke="#000" stroke-width=".25">
<path d="M64.3 38.6v4.8M64.3 44.5v1.3M64.3 46.9v6.1M64.3 54.1v1.2M64.3 56.5v6M64.3 75.6v6.1M64.3 82.8v1.3M64.3 85.2v4.7M64.3 117.4v4M171.7 117.8v5.6M64.3 122.6v1.2M64.3 125v6"/>
<path d="M64.3 132.2v1.2M64.3 134.6v6M171.7 124.6v1.2M171.7 127v6M171.7 134.1v1.3M171.7 136.5v6M64.3 141.7v1.3M64.3 144.1v6M64.3 151.3v1.2M64.3 153.7v6M171.7 143.7v1.2M171.7 146.1v6"/>
<path d="M171.7 153.3v1.2M171.7 155.7v5.5M64.3 160.9v1.2M64.3 163.3v4.1"/>
</g>
<!-- layer: 2 -->
<g fill="none" stroke="#000" stroke-width=".25">
<path d="M173.8 11.9v2.4M174.4 12.9l1 1.4M175.4 11.9l-1.6 1.6M177.7 12.2a.9 .9 0 0 0-.9-.3 .9 .9 0 0 0-.7 .6l.2 .3 .9 .3a.58 .58 0 0 1 .5 .5 .58 .58 0 0 1-.2 .6 1.09 1.09 0 0 1-1.4-.3M180.9 11.9v2.4h1.4M183.1 12.3l.5-.4v2.4M186.4 11.9h-1.2l-.1 1a.85 .85 0 0 1 1.3 0 .85 .85 0 0 1-.2 1.3 .85 .85 0 0 1-1.2-.4M188.7 11.9h-1.2l-.1 1a.84 .84 0 0 1 1.3 0 .84 .84 0 0 1-.2 1.2 .84 .84 0 0 1-1.2-.3M189.9 12.3l.6-.4v2.4M180.1 26.1h-1.7l1.1-1.6v2.4M180.2 21.9h-1.7l1.2-1.6v2.4M181 24.7a.76 .76 0 0 1 1.1 .3 1.86 1.86 0 0 1-.2 1.8 .8 .8 0 0 1-1.2-.3 2.02 2.02 0 0 1 .3-1.8z"/>
<path d="M181.1 20.4a.8 .8 0 0 1 1.2 .3 2.02 2.02 0 0 1-.2 1.8 .76 .76 0 0 1-1.2-.3 2.02 2.02 0 0 1 .2-1.8zM183 25.8l.6-.5 .6 .1 .1 1.5M183 25.3v1.6M183.2 21.5l.6-.4 .5 .1 .1 1.5M183.2 21.1v1.6M184.3 25.8l.5-.5 .6 .1 .1 1.5M184.4 21.5l.6-.4 .6 .1 .1 1.5M186.5 25.8l.5-.5 .6 .1 .1 1.5M186.5 25.3v1.6M186.6 21.5l.6-.4 .5 .1 .2 1.5M186.6 21.1v1.6M187.7 25.8l.6-.5 .5 .1 .2 1.5"/>
<path d="M187.9 21.5l.5-.4 .6 .1 .1 1.5M294.5 35.2l.2-.1 .1 .1zM180.3 40.9a2.44 2.44 0 0 1 0 3.6M193.3 41.4h-1.2l-.1 1a.85 .85 0 0 1 1.3 0 .85 .85 0 0 1-.2 1.2 .85 .85 0 0 1-1.2-.3M194.4 41.4h1.3l-.7 .9a.77 .77 0 0 1 .8 .9 .77 .77 0 0 1-1 .5l-.4-.1-.2-.3M196.8 41.5a.8 .8 0 0 1 1.2 .3 2.02 2.02 0 0 1-.3 1.8 .76 .76 0 0 1-1.1-.3 2.02 2.02 0 0 1 .2-1.8zM198.9 42.6l.5-.5 .6 .2 .1 1.4M198.9 42.1v1.6M200.1 42.6l.6-.5 .6 .2 .1 1.4M202.3 42.6l.6-.5 .5 .2 .1 1.4M202.3 42.1v1.6M203.5 42.6l.6-.5 .6 .2 .1 1.4"/>
<path d="M211.3 41.4h-1.1l-.1 1a.84 .84 0 0 1 1.2-.1 .84 .84 0 0 1-.1 1.3 .84 .84 0 0 1-1.2-.3M212.6 41.5a.78 .78 0 0 1 1.1 .3 1.93 1.93 0 0 1-.2 1.8 .76 .76 0 0 1-1.2-.3 1.86 1.86 0 0 1 .3-1.8zM215.9 41.4h-1.2l-.1 1a.85 .85 0 0 1 1.3 0 .85 .85 0 0 1-.2 1.2 .85 .85 0 0 1-1.2-.3M218.9 42.4a.47 .47 0 0 1-.2 .5 .47 .47 0 0 1-.5-.1l-.5-.3-.5-.1-.2 .1-.1 .5M221.1 41.4h-1.1l-.1 1a.84 .84 0 0 1 1.2-.1 .84 .84 0 0 1-.1 1.3 .84 .84 0 0 1-1.2-.3M223.4 41.4h-1.1l-.2 1a.84 .84 0 0 1 1.3-.1 .84 .84 0 0 1-.1 1.3 .84 .84 0 0 1-1.3-.3M225.7 41.4h-1.2l-.1 1a.84 .84 0 0 1 1.3-.1 .84 .84 0 0 1-.1 1.3 .84 .84 0 0 1-1.3-.3M226.7 42.6l.6-.5 .6 .2 .1 1.4M226.7 42.1v1.6M228 42.6l.5-.5 .6 .2 .1 1.4M230.1 42.6l.6-.5 .6 .2 .1 1.4M230.1 42.1v1.6"/>
<path d="M231.4 42.6l.6-.5 .5 .2 .1 1.4M279.3 43.6h.2l-.1 .1zM76.6 133.2h-24.5l-.4 .3a267.1 267.1 0 0 0 1.7 31.5 1.43 1.43 0 0 0 1.2 .8h19.4M76.6 133.2l.2 .1 .2 .4M77 133.7a290.4 290.4 0 0 1-1.7 31.3 1.43 1.43 0 0 1-1.3 .8M163.2 134.2a.9 .9 0 0 1 1.1-.5h29l.4 .2 .1 .3v30.8a1.09 1.09 0 0 1-.5 1.3h-26M163.2 134.2a171.1 171.1 0 0 0 2.7 31.3l.8 .7 1.1 .1M193.8 165.8h.1"/>
</g>
<!-- layer: 3 -->
<g fill="none" stroke="#000" stroke-width=".21">
<path d="M64.3 118.1v3.7M64.3 123v1.2M64.3 125.4v6M64.3 132.5v1.2M64.3 135v3.6M168.1 133.1l.1 .6M168.9 133.6v.1"/>
<circle cx="64.3" cy="122.2" r="1.15"/>
</g>
<text font-size="10.7" x="6.4" y="17.8">PL-2060</text>
<g font-size="5.7">
<text x="60" y="36">530</text>
<text x="36.3" y="48" transform="rotate(-90 36.3 48)">70</text>
<text x="98.8" y="68.4" transform="rotate(-90 98.8 68.4)">450</text>
<text x="48.7" y="72.3">475</text>
<text x="70.6" y="72.7" transform="rotate(-90 70.6 72.7)">285</text>
<text x="60.3" y="103.4">180</text>
<text x="30.3" y="125.9" transform="rotate(-90 30.3 125.9)">65</text>
<text x="24.3" y="131.9" transform="rotate(-90 24.3 131.9)">175</text>
</g>
<g font-size="5.3">
<text x="198.3" y="142.2">R 1/2</text>
<text x="143.6" y="155.2">DL P4020</text>
<text x="212.7" y="163" transform="rotate(-90 212.7 163)">695</text>
</g>
<g font-size="4.9">
<text x="203.2" y="114.7">TFL901Q</text>
<text x="98.8" y="137.6" transform="rotate(-90 98.8 137.6)">295</text>
<text x="104.1" y="138.6" transform="rotate(-90 104.1 138.6)">320</text>
<text x="142.5" y="141.1">PL-2030P</text>
<text x="201.4" y="147.5">32</text>
<text x="109.7" y="159.8" transform="rotate(-90 109.7 159.8)">760</text>
<text x="77.3" y="167.6">DL P4010</text>
<text x="61" y="172.5">150</text>
<text x="98.8" y="173.9" transform="rotate(-90 98.8 173.9)">465</text>
<text x="142.5" y="169">DL P4036</text>
<text x="104.1" y="175" transform="rotate(-90 104.1 175)">440</text>
<text x="179.9" y="175">230</text>
</g>
<g font-size="3.9">
<text x="0" y="199.9">※주의</text>
<text x="16" y="199.9">카운터 설치부 도기허용차는</text>
<text x="76.5" y="199.9">이므로 반드시 실측 확인 후 시공하십시오</text>
<text x="0" y="205.8">※ 캐드도면 라인은 참고 이미지이므로 실물과 비교 시 직선이 아닐 수 있습니다</text>
</g>
<g font-size="3.3">
<text x="191.5" y="14.3">위생도기 기준에 따라</text>
<text x="173.5" y="18.4">실 제품 치수는 아래와 같은 도기 허용공차 내에서 변할 수 있습니다.</text>
<text x="173.8" y="22.7">①</text>
<text x="189.6" y="22.7">미만 : ±2mm</text>
<text x="217.2" y="22.7">(KS)</text>
<text x="173.7" y="26.9">②</text>
<text x="189.4" y="26.9">이상 : ±5%</text>
<text x="217.5" y="26.9">(KS)</text>
<text x="173.3" y="35.3">※정확한 시공을 위해서 반드시 제품 사이즈를 실측하고 시공하여 주시기 바랍니다</text>
<text x="173.7" y="31.2">③ 최대 허용공차 : ±25mm</text>
<text x="217.3" y="31.2">(KS)</text>
<text x="173.4" y="43.7">예시</text>
<text x="183.9" y="43.7">길이</text>
<text x="205.3" y="43.7">은</text>
<text x="233.1" y="43.7">까지의 치수 허용차를 가집니다</text>
</g>
<text font-size="3.1" x="139" y="207.1">.</text>
</svg>
